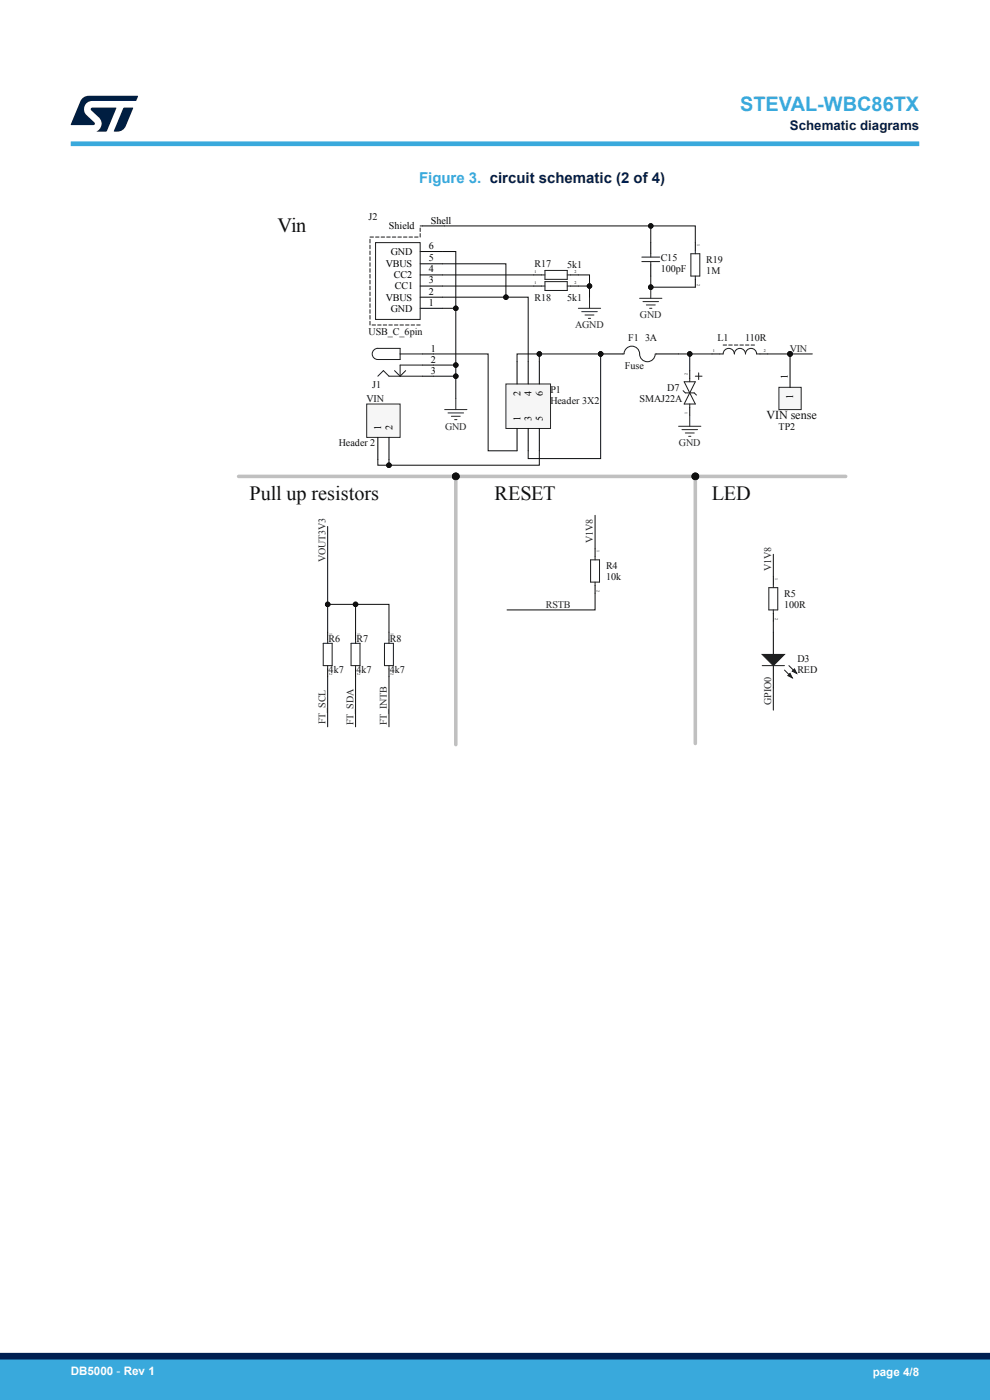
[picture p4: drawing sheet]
<svg xmlns="http://www.w3.org/2000/svg" width="210mm" height="297mm" viewBox="0 0 210 297" stroke-linecap="round" stroke-linejoin="round" font-family="sans-serif">
<path d="M164 134.1v4.7M164 141.2v4.7" fill="none" stroke="#000" stroke-width=".21"/>
<path d="M161.7 138.8h4.7l-2.4 2.4z" fill="#1d1d1d"/>
<path d="M161.7 138.8h4.7l-2.4 2.4zM166.4 142.1l1.7 1.7M167.3 141.2l1.7 1.7" fill="none" stroke="#1d1d1d" stroke-width=".21"/>
<path d="M167.1 143.3l.5-.4 .5 .9z" fill="#1d1d1d"/>
<path d="M167.1 143.3l.5-.4 .5 .9z" fill="none" stroke="#1d1d1d" stroke-width=".21"/>
<path d="M168.5 141.9l.5 1-.9-.5z" fill="#1d1d1d"/>
<g fill="none" stroke="#1d1d1d" stroke-width=".21">
<path d="M78.5 50.8v.7M78.5 52v.8M78.5 53.3v.7M78.5 54.5v.8M78.5 55.7v.8M78.5 57v.8M78.5 58.2v.8M78.5 59.5v.7M78.5 50.3h.7M79.7 51.5h9.4v16.3h-9.4zM79.7 50.3h.7M80.8 50.3h.8"/>
<path d="M82 50.3h.8M83.2 50.3h.8M84.4 50.3h.7M85.6 50.3h.7M86.8 50.3h.7M87.9 50.3h.8M89.1 48.4v.7M89.1 49.6v.7M89.1 47.9h.5M78.5 60.7v.8M78.5 62v.7M78.5 63.2v.8"/>
<path d="M78.5 64.4v.8M78.5 65.7v.8M78.5 66.9v.8M78.5 68.2v.7M78.9 68.9h.8M80.1 68.9h.7M80.1 73.9a1.19 1.19 0 0 0-1.1 1.2 1.19 1.19 0 0 0 1.1 1.2h4.8v-2.4h-4.8M80.1 79.8l1.2-1.2 1.2 1.2h7.1M81.3 68.9h.7M82.5 68.9h.7M83.7 68.9h.7M83.7 78.6l1.2 1.2"/>
<path d="M84.8 68.9h.8M84.9 75.1h4.7M86 68.9h.8M86.1 78.6l-1.2 1.2M87.2 68.9h.7M88.4 68.9h.7M89.6 77.4h-4.7v2.4M161.7 141.2h4.7M168.5 141.9l.5 1-.9-.5z"/>
</g>
<path d="M89.1 56h4.8M89.1 53.4h4.8M89.1 58.3h4.8M89.6 47.9h4.7M89.1 65.4h4.8M89.1 63h4.8M89.1 60.7h4.8M89.6 75.1h2.4M89.6 77.4h2.4M89.6 79.8h2.4" fill="none" stroke="#000" stroke-width=".21"/>
<path d="M77.8 85.7h7.1v7.1h-7.1z" fill-rule="evenodd" fill="#f6f6f6"/>
<path d="M77.8 85.7h7.1v7.1h-7.1z" fill="none" stroke="#262626" stroke-width=".21"/>
<path d="M80.1 92.8v4.7M82.5 92.8v4.7" fill="none" stroke="#000" stroke-width=".21"/>
<circle cx="127.4" cy="75.1" r=".47" fill="#0f0f0f"/>
<circle cx="127.4" cy="75.1" r=".47" fill="none" stroke="#0f0f0f" stroke-width=".21"/>
<path d="M127.4 75.1h4.7M139.2 75.1h4.7" fill="none" stroke="#000" stroke-width=".21"/>
<circle cx="127.4" cy="75.1" r=".47" fill="#0f0f0f"/>
<circle cx="127.4" cy="75.1" r=".47" fill="none" stroke="#0f0f0f" stroke-width=".21"/>
<g fill="none" stroke="#1d1d1d" stroke-width=".21">
<path d="M132.1 75.1h.3M132.4 75a1.7 1.7 0 0 1 1.9-1.5 1.7 1.7 0 0 1 1.4 2 1.65 1.65 0 0 0 1.8 1.2 1.65 1.65 0 0 0 1.5-1.6M139 75.1h.2M147.5 79.8h1.4M148.2 79.1v1.4M152.7 75.1h.7a1.19 1.19 0 0 1 1.2-1.2 1.19 1.19 0 0 1 1.2 1.2 1.18 1.18 0 0 1 1.2-1.2 1.18 1.18 0 0 1 1.1 1.2 1.18 1.18 0 0 1 1.2-1.2 1.18 1.18 0 0 1 1.2 1.2h.7M153.4 73.2h.7M154.6 73.2h.7M155.8 73.2h.7M157 73.2h.7M158.1 73.2h.8M159.3 73.2h.8"/>
<path d="M144.9 82.9l.5 .4h1.9l.4 .5M145.1 81h2.4l-2.4 4.7h2.4zM146.3 80.3v.7M146.3 85.7v.7"/>
</g>
<path d="M94.3 86.9h4.7M95 87.6h3.3M95.7 88.3h1.9M96.4 89h.5M96.7 84.5v2.4" fill="none" stroke="#262626" stroke-width=".21"/>
<path d="M146.3 78.6v1.7M151 75.1h1.7M161.2 75.1h1.7M146.3 86.4v1.7" fill="none" stroke="#000" stroke-width=".21"/>
<circle cx="167.6" cy="75.1" r=".47" fill="#0f0f0f"/>
<circle cx="167.6" cy="75.1" r=".47" fill="none" stroke="#0f0f0f" stroke-width=".21"/>
<g fill="none" stroke="#262626" stroke-width=".21">
<path d="M122.7 65.4h4.7M123.4 66.1h3.3M124.1 66.8h1.9M124.8 67.5h.5M125 63v2.4M135.7 63.3h4.7M136.4 64h3.3M137.1 64.7h1.9M137.8 65.4h.5M138 60.9v2.4M143.9 90.4h4.8M144.7 91.1h3.3"/>
<path d="M145.4 91.9h1.9M146.1 92.6h.5M146.3 88.1v2.3"/>
</g>
<path d="M138 51.5v2.3M138 56.2v2.4" fill="none" stroke="#000" stroke-width=".21"/>
<path d="M136.1 55.5h3.8M136.1 54.5h3.8M138 53.8v.7M138 55.5v.7" fill="none" stroke="#1d1d1d" stroke-width=".21"/>
<circle cx="138" cy="60.9" r=".47" fill="#0f0f0f"/>
<circle cx="138" cy="60.9" r=".47" fill="none" stroke="#0f0f0f" stroke-width=".21"/>
<g fill="none" stroke="#1d1d1d" stroke-width=".21">
<path d="M114.9 58.3h.7M115.6 57.4h4.7v1.9h-4.7zM115.6 59.7h4.7v1.9h-4.7zM120.3 58.3h.7M146.6 53.8h1.8v4.8h-1.8zM147.5 53.1v.7M147.5 58.6v.7M114.9 60.7h.7M120.3 60.7h.7M125.3 118.8h1.9v4.7h-1.9zM126.2 118.1v.7M68.6 136.5h1.9v4.7h-1.9z"/>
<path d="M69.5 135.8v.7M74.5 136.5h1.9v4.7h-1.9zM75.4 135.8v.7M81.6 136.5h1.8v4.7h-1.8zM82.5 135.8v.7M126.2 123.5v.7M163.1 124.7h1.9v4.7h-1.9zM164 124v.7M164 129.4v.7M69.5 141.2v.7M75.4 141.2v.7M82.5 141.2v.7"/>
</g>
<g fill="none" stroke="#000" stroke-width=".21">
<path d="M113.2 58.3h1.7M121 58.3h1.7M147.5 51.5v1.6M147.5 59.3v1.6M113.2 60.7h1.7M121 60.7h1.7M126.2 116.4v1.7M69.5 134.1v1.7M75.4 134.1v1.7M82.5 134.1v1.7M126.2 124.2v1.7M164 122.3v1.7"/>
<path d="M164 130.1v1.7M69.5 141.9v1.7M75.4 141.9v1.7M82.5 141.9v1.7"/>
</g>
<circle cx="167.6" cy="75.1" r=".47" fill="#0f0f0f"/>
<circle cx="167.6" cy="75.1" r=".47" fill="none" stroke="#0f0f0f" stroke-width=".21"/>
<path d="M165.2 82.2h4.7v4.7h-4.7z" fill-rule="evenodd" fill="#f6f6f6"/>
<path d="M165.2 82.2h4.7v4.7h-4.7z" fill="none" stroke="#262626" stroke-width=".21"/>
<path d="M167.6 75.1v7.1" fill="none" stroke="#000" stroke-width=".21"/>
<circle cx="167.6" cy="75.1" r=".47" fill="#0f0f0f"/>
<circle cx="167.6" cy="75.1" r=".47" fill="none" stroke="#0f0f0f" stroke-width=".21"/>
<path d="M107.3 81.5h9.5v9.4h-9.5z" fill-rule="evenodd" fill="#f6f6f6"/>
<path d="M107.3 81.5h9.5v9.4h-9.5z" fill="none" stroke="#262626" stroke-width=".21"/>
<path d="M109.7 76.7v4.8M112 76.7v4.8M114.4 76.7v4.8M109.7 90.9v4.7M112 90.9v4.7M114.4 90.9v4.7" fill="none" stroke="#000" stroke-width=".21"/>
<path d="M126.2 109.3v7.1M69.5 134.1v-5.9h5.9v5.9M69.5 143.6v10.6M75.4 143.6v10.6" fill="none" stroke="#0f0f0f" stroke-width=".21"/>
<circle cx="75.4" cy="128.2" r=".47" fill="#0f0f0f"/>
<circle cx="75.4" cy="128.2" r=".47" fill="none" stroke="#0f0f0f" stroke-width=".21"/>
<circle cx="69.5" cy="128.2" r=".47" fill="#0f0f0f"/>
<g fill="none" stroke="#0f0f0f" stroke-width=".21">
<path d="M69.5 111.7v16.5"/>
<circle cx="69.5" cy="128.2" r=".47"/>
</g>
<circle cx="69.5" cy="128.2" r=".47" fill="#0f0f0f"/>
<g fill="none" stroke="#0f0f0f" stroke-width=".21">
<path d="M75.4 128.2h7.1v5.9M82.5 143.6v10.6"/>
<circle cx="69.5" cy="128.2" r=".47"/>
</g>
<circle cx="75.4" cy="128.2" r=".47" fill="#0f0f0f"/>
<g fill="none" stroke="#0f0f0f" stroke-width=".21">
<path d="M164 117.6v4.7M164 131.8v2.3M164 145.9v4.7"/>
<circle cx="75.4" cy="128.2" r=".47"/>
</g>
<path d="M50.6 101.1h128.8" fill="none" stroke="#c0c0c0" stroke-width=".75"/>
<circle cx="96.7" cy="101.1" r=".71" fill="#0f0f0f"/>
<circle cx="96.7" cy="101.1" r=".71" fill="none" stroke="#0f0f0f" stroke-width=".21"/>
<circle cx="147.5" cy="101.1" r=".71" fill="#0f0f0f"/>
<circle cx="147.5" cy="101.1" r=".71" fill="none" stroke="#0f0f0f" stroke-width=".21"/>
<path d="M147.5 101.1v56.6" fill="none" stroke="#c0c0c0" stroke-width=".75"/>
<circle cx="147.5" cy="101.1" r=".71" fill="#0f0f0f"/>
<circle cx="147.5" cy="101.1" r=".71" fill="none" stroke="#0f0f0f" stroke-width=".21"/>
<path d="M96.7 101.1v56.9" fill="none" stroke="#c0c0c0" stroke-width=".75"/>
<circle cx="96.7" cy="101.1" r=".71" fill="#0f0f0f"/>
<g fill="none" stroke="#0f0f0f" stroke-width=".21">
<path d="M93.9 53.4h2.8v12"/>
<circle cx="96.7" cy="101.1" r=".71"/>
</g>
<circle cx="96.7" cy="65.4" r=".47" fill="#0f0f0f"/>
<g fill="none" stroke="#0f0f0f" stroke-width=".21">
<path d="M93.9 65.4h2.8v19.1"/>
<circle cx="96.7" cy="65.4" r=".47"/>
</g>
<circle cx="96.7" cy="65.4" r=".47" fill="#0f0f0f"/>
<circle cx="96.7" cy="65.4" r=".47" fill="none" stroke="#0f0f0f" stroke-width=".21"/>
<circle cx="96.7" cy="77.4" r=".47" fill="#0f0f0f"/>
<circle cx="96.7" cy="77.4" r=".47" fill="none" stroke="#0f0f0f" stroke-width=".21"/>
<circle cx="96.7" cy="79.8" r=".47" fill="#0f0f0f"/>
<g fill="none" stroke="#0f0f0f" stroke-width=".21">
<path d="M92 77.4h4.7"/>
<circle cx="96.7" cy="79.8" r=".47"/>
</g>
<circle cx="96.7" cy="77.4" r=".47" fill="#0f0f0f"/>
<g fill="none" stroke="#0f0f0f" stroke-width=".21">
<path d="M92 79.8h4.7"/>
<circle cx="96.7" cy="77.4" r=".47"/>
</g>
<circle cx="96.7" cy="79.8" r=".47" fill="#0f0f0f"/>
<g fill="none" stroke="#0f0f0f" stroke-width=".21">
<path d="M143.9 75.1h7.1"/>
<circle cx="96.7" cy="79.8" r=".47"/>
</g>
<circle cx="146.3" cy="75.1" r=".47" fill="#0f0f0f"/>
<g fill="none" stroke="#0f0f0f" stroke-width=".21">
<path d="M146.3 75.1v3.5"/>
<circle cx="146.3" cy="75.1" r=".47"/>
</g>
<circle cx="146.3" cy="75.1" r=".47" fill="#0f0f0f"/>
<g fill="none" stroke="#0f0f0f" stroke-width=".21">
<path d="M162.9 75.1h9.4"/>
<circle cx="146.3" cy="75.1" r=".47"/>
</g>
<circle cx="167.6" cy="75.1" r=".47" fill="#0f0f0f"/>
<g fill="none" stroke="#0f0f0f" stroke-width=".21">
<path d="M80.1 97.5v1.2h2.4v-1.2"/>
<circle cx="167.6" cy="75.1" r=".47"/>
</g>
<circle cx="82.5" cy="98.7" r=".48" fill="#0f0f0f"/>
<g fill="none" stroke="#0f0f0f" stroke-width=".21">
<path d="M93.9 58.3h19.3M93.9 60.7h19.3M122.7 60.7h2.3"/>
<circle cx="82.5" cy="98.7" r=".48"/>
</g>
<circle cx="125" cy="60.7" r=".47" fill="#0f0f0f"/>
<g fill="none" stroke="#0f0f0f" stroke-width=".21">
<path d="M93.9 56h13.4v7"/>
<circle cx="125" cy="60.7" r=".47"/>
</g>
<circle cx="107.3" cy="63" r=".47" fill="#0f0f0f"/>
<g fill="none" stroke="#0f0f0f" stroke-width=".21">
<path d="M138 58.6v2.3h9.5"/>
<circle cx="107.3" cy="63" r=".47"/>
</g>
<circle cx="138" cy="60.9" r=".47" fill="#0f0f0f"/>
<g fill="none" stroke="#0f0f0f" stroke-width=".21">
<path d="M138 47.9v3.6"/>
<circle cx="138" cy="60.9" r=".47"/>
</g>
<circle cx="138" cy="47.9" r=".47" fill="#0f0f0f"/>
<g fill="none" stroke="#0f0f0f" stroke-width=".21">
<path d="M122.7 58.3h2.3v4.7"/>
<circle cx="138" cy="47.9" r=".47"/>
</g>
<circle cx="125" cy="60.7" r=".47" fill="#0f0f0f"/>
<g fill="none" stroke="#0f0f0f" stroke-width=".21">
<path d="M94.3 47.9h53.2v3.6"/>
<circle cx="125" cy="60.7" r=".47"/>
</g>
<circle cx="138" cy="47.9" r=".47" fill="#0f0f0f"/>
<g fill="none" stroke="#0f0f0f" stroke-width=".21">
<path d="M93.9 63h18.1v13.7"/>
<circle cx="138" cy="47.9" r=".47"/>
</g>
<circle cx="107.3" cy="63" r=".47" fill="#0f0f0f"/>
<g fill="none" stroke="#0f0f0f" stroke-width=".21">
<path d="M114.4 95.6v3.1h-31.9"/>
<circle cx="107.3" cy="63" r=".47"/>
</g>
<circle cx="82.5" cy="98.7" r=".48" fill="#0f0f0f"/>
<g fill="none" stroke="#0f0f0f" stroke-width=".21">
<path d="M92 75.1h11.5v20.5h6.2M109.7 76.7v-1.6h17.7v22.2h-15.4v-1.7"/>
<circle cx="82.5" cy="98.7" r=".48"/>
</g>
<circle cx="127.4" cy="75.1" r=".47" fill="#0f0f0f"/>
<circle cx="127.4" cy="75.1" r=".47" fill="none" stroke="#0f0f0f" stroke-width=".21"/>
<circle cx="114.4" cy="75.1" r=".47" fill="#0f0f0f"/>
<g fill="none" stroke="#0f0f0f" stroke-width=".21">
<path d="M114.4 75.1v1.6"/>
<circle cx="114.4" cy="75.1" r=".47"/>
</g>
<circle cx="114.4" cy="75.1" r=".47" fill="#0f0f0f"/>
<g fill="none" stroke="#0f0f0f" stroke-width=".21">
<path d="M126.2 125.9v3.5h-18.6"/>
<circle cx="114.4" cy="75.1" r=".47"/>
</g>
<path d="M15 30.5h180" fill="none" stroke="#39a9dc" stroke-width="1"/>
<g fill="#001e41">
<path d="M17.6 20.8l1.2-.5 10.5 .1-.5 1h-9.2a1.74 1.74 0 0 0-1.6 1 1.74 1.74 0 0 0 .3 2l1.7 1.6 .1 .2-.1 .3h-5l2.1-5z"/>
<path d="M26.2 22.9h2.1l-1.6 3.9a1.92 1.92 0 0 1-1.8 1.1h-.7l-.1-.1z"/>
<path d="M19.4 22.9l5.2-.1 .1 .1-2.1 5h-2.1a1.85 1.85 0 0 0 .5-2.9l-1.6-1.6-.2-.2z"/>
</g>
<g fill="#39a9dc">
<path d="M0 288.4h210v8.6h-210z" fill-rule="evenodd"/>
<path d="M-.1 288.4h210.2v4.4h-210.2z" fill-rule="evenodd"/>
</g>
<path d="M0 287.7h210" fill="none" stroke="#002052" stroke-width="1.4"/>
<g font-size="4.3" fill="#0f0f0f">
<text x="58.9" y="49.3">Vin</text>
<text x="53" y="106.1">Pull up resistors</text>
<text x="104.9" y="106.1">RESET</text>
<text x="151" y="106.1">LED</text>
</g>
<text font-size="4.2" fill="#39a9dc" x="157" y="23.5">STEVAL-WBC86TX</text>
<text font-size="3.2" fill="#39a9dc" x="88.9" y="38.8">Figure 3. circuit schematic (2 of 4)</text>
<text font-size="2.8" fill="#002052" x="167.5" y="27.5">Schematic diagrams</text>
<text font-size="2.6" fill="#0f0f0f" x="162.6" y="88.9">VIN sense</text>
<g font-size="2.5" fill="#fff">
<text x="15" y="291.6">DB5000 - Rev 1</text>
<text x="185.1" y="291.9">page 4/8</text>
</g>
<g font-size="2.1" fill="#0f0f0f">
<text x="78.2" y="46.7">J2</text>
<text x="113.4" y="56.6">R17</text>
<text x="120.3" y="56.9">5k1</text>
<text x="140.1" y="55.4">C15</text>
<text x="140.1" y="57.8">100pF</text>
<text x="149.8" y="55.7">R19</text>
<text x="149.8" y="58.1">1M</text>
<text x="113.4" y="63.8">R18</text>
<text x="120.3" y="63.8">5k1</text>
<text x="78.2" y="71.1">USB_C_6pin</text>
<text x="133.3" y="72.3">F1</text>
<text x="136.8" y="72.3">3A</text>
<text x="152.2" y="72.3">L1</text>
<text x="158.1" y="72.3">110R</text>
<text x="78.9" y="82.3">J1</text>
<text x="116.7" y="83.3">P1</text>
<text x="132.5" y="78.4">Fuse</text>
<text x="141.5" y="82.9">D7</text>
<text x="77.8" y="85.2">VIN</text>
<text x="116.7" y="85.7">Header 3X2</text>
<text x="135.6" y="85.2">SMAJ22A</text>
<text x="71.9" y="94.7">Header 2</text>
<text x="165.2" y="91.1">TP2</text>
<text x="128.6" y="123">10k</text>
<text x="128.6" y="120.6">R4</text>
<text x="166.3" y="126.5">R5</text>
<text x="166.3" y="128.9">100R</text>
<text x="69.7" y="136.2">R6</text>
<text x="75.6" y="136.2">R7</text>
<text x="82.7" y="136.2">R8</text>
<text x="69.7" y="142.9">4k7</text>
<text x="75.6" y="142.9">4k7</text>
<text x="82.7" y="142.9">4k7</text>
<text x="169.1" y="140.5">D3</text>
<text x="169.1" y="142.9">RED</text>
</g>
<g font-size="2.1">
<text x="91.4" y="47.5">Shell</text>
<text x="82.5" y="48.7">Shield</text>
<text x="91" y="52.8">6</text>
<text x="81.8" y="56.6">VBUS</text>
<text x="82.9" y="54">GND</text>
<text x="83.6" y="59">CC2</text>
<text x="91" y="55.4">5</text>
<text x="91" y="57.8">4</text>
<text x="81.8" y="63.8">VBUS</text>
<text x="83.8" y="61.3">CC1</text>
<text x="91" y="65">1</text>
<text x="91" y="62.5">2</text>
<text x="91" y="60.1">3</text>
<text x="82.9" y="66.1">GND</text>
<text x="91.4" y="74.6">1</text>
<text x="91.4" y="77">2</text>
<text x="91.4" y="79.3">3</text>
<text x="167.1" y="80.3" transform="rotate(-90 167.1 80.3)">1</text>
<text x="110.4" y="89.2" transform="rotate(-90 110.4 89.2)">1</text>
<text x="110.4" y="84.1" transform="rotate(-90 110.4 84.1)">2</text>
<text x="112.8" y="89.2" transform="rotate(-90 112.8 89.2)">3</text>
<text x="112.8" y="84.1" transform="rotate(-90 112.8 84.1)">4</text>
<text x="115.1" y="89.2" transform="rotate(-90 115.1 89.2)">5</text>
<text x="115.1" y="84.1" transform="rotate(-90 115.1 84.1)">6</text>
<text x="168.3" y="84.6" transform="rotate(-90 168.3 84.6)">1</text>
<text x="80.9" y="91.1" transform="rotate(-90 80.9 91.1)">1</text>
<text x="83.2" y="91.1" transform="rotate(-90 83.2 91.1)">2</text>
</g>
<g font-size="2.1" fill="#262626">
<text x="122" y="69.7">AGND</text>
<text x="135.7" y="67.5">GND</text>
<text x="167.5" y="74.6">VIN</text>
<text x="94.4" y="91.1">GND</text>
<text x="144" y="94.7">GND</text>
<text x="69.1" y="119.3" transform="rotate(-90 69.1 119.3)">VOUT3V3</text>
<text x="125.8" y="115.2" transform="rotate(-90 125.8 115.2)">V1V8</text>
<text x="163.6" y="121.1" transform="rotate(-90 163.6 121.1)">V1V8</text>
<text x="115.8" y="128.9">RSTB</text>
<text x="163.6" y="149.5" transform="rotate(-90 163.6 149.5)">GPIO0</text>
<text x="69.1" y="153.7" transform="rotate(-90 69.1 153.7)">FT_SCL</text>
<text x="75" y="153.9" transform="rotate(-90 75 153.9)">FT_SDA</text>
<text x="82.1" y="153.9" transform="rotate(-90 82.1 153.9)">FT_INTB</text>
</g>
<g font-size=".9">
<text x="147.9" y="51.7" transform="rotate(90 147.9 51.7)">1</text>
<text x="113.4" y="57.9">1</text>
<text x="121.9" y="57.9">2</text>
<text x="113.4" y="60.2">1</text>
<text x="121.9" y="60.2">2</text>
<text x="147.9" y="60.2" transform="rotate(90 147.9 60.2)">2</text>
<text x="151.2" y="74.6">1</text>
<text x="162.1" y="74.6">2</text>
<text x="145.8" y="79.6" transform="rotate(-90 145.8 79.6)">2</text>
<text x="145.8" y="87.8" transform="rotate(-90 145.8 87.8)">1</text>
<text x="126.6" y="116.7" transform="rotate(90 126.6 116.7)">1</text>
<text x="126.6" y="125.2" transform="rotate(90 126.6 125.2)">2</text>
<text x="164.4" y="122.6" transform="rotate(90 164.4 122.6)">1</text>
<text x="164.4" y="131.1" transform="rotate(90 164.4 131.1)">2</text>
<text x="69.9" y="134.4" transform="rotate(90 69.9 134.4)">1</text>
<text x="75.8" y="134.4" transform="rotate(90 75.8 134.4)">1</text>
<text x="82.9" y="134.4" transform="rotate(90 82.9 134.4)">1</text>
<text x="69.9" y="142.9" transform="rotate(90 69.9 142.9)">2</text>
<text x="75.8" y="142.9" transform="rotate(90 75.8 142.9)">2</text>
<text x="82.9" y="142.9" transform="rotate(90 82.9 142.9)">2</text>
</g>
</svg>
